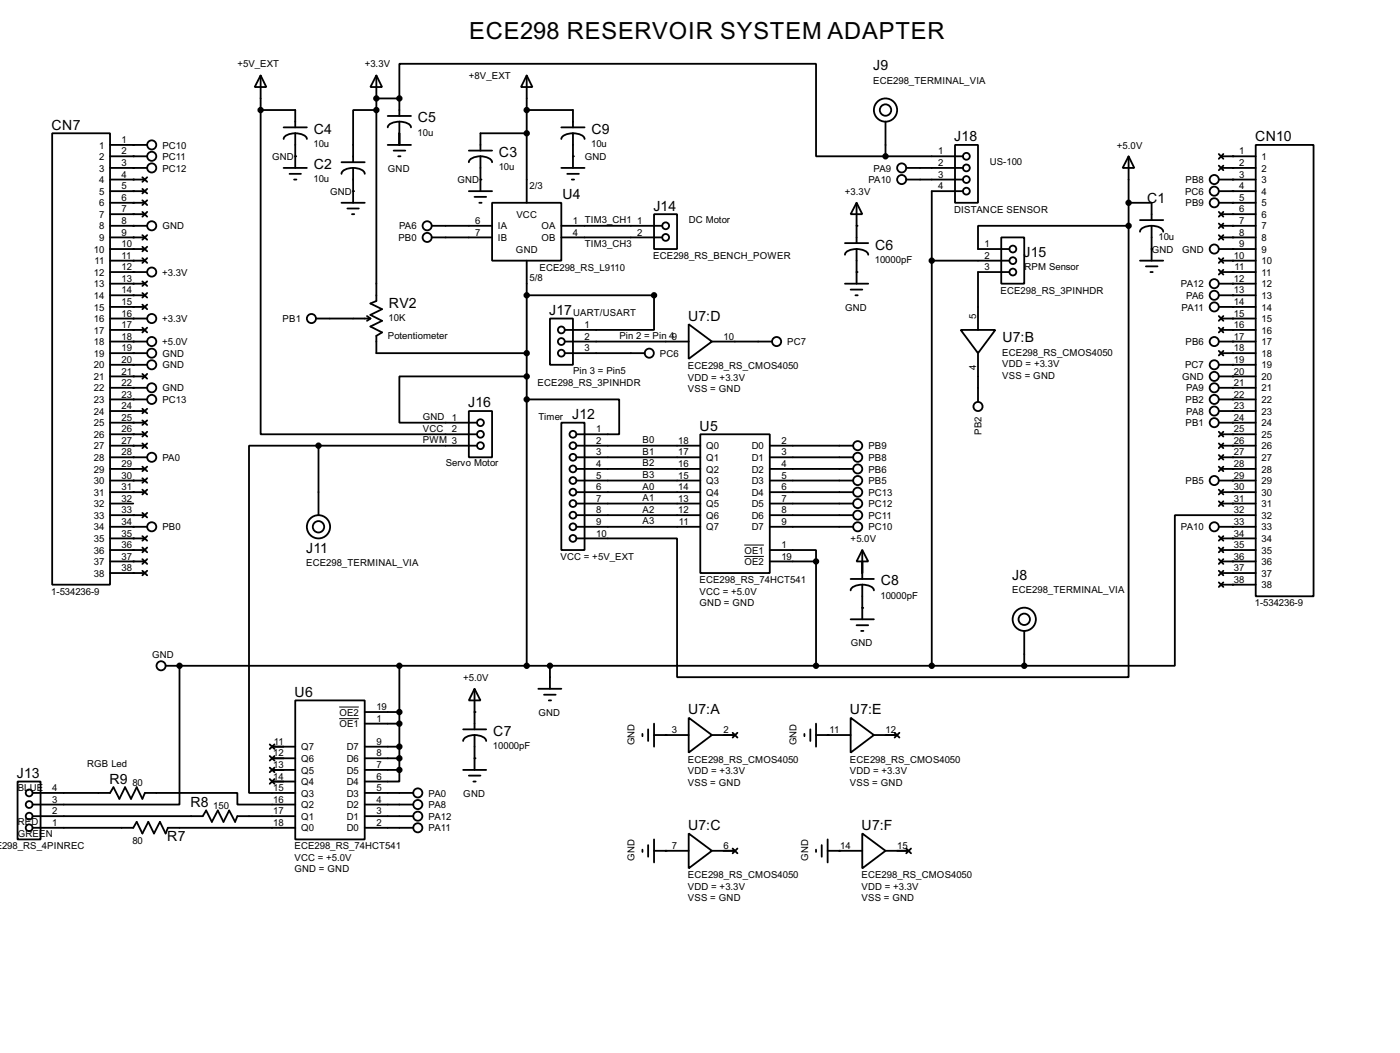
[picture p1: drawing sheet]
<svg xmlns="http://www.w3.org/2000/svg" width="307mm" height="231mm" viewBox="0 0 307 231" stroke-linecap="round" stroke-linejoin="round" font-family="sans-serif">
<g fill="none" stroke="#000" stroke-width=".4">
<path d="M57.2 16.6l1.3 2.5h-2.6zM57.2 16.6v7.6M82.6 16.6l1.3 2.5h-2.6zM82.6 16.6v49.5l-1.3 .5 2.6 1.3-2.6 1.2 2.6 1.3-2.6 1.3 2.6 1.3-1.3 .7v3.8h33M115.6 16.6l1.3 2.5h-2.5zM115.6 16.6v27.9M11.5 29.3h12.7v99h-12.7zM24.2 36.9h8.1M24.2 39.4h7.6M24.2 34.3h8.1M24.2 31.8h8.1M31.3 38.9l1 1"/>
<path d="M32.3 38.9l-1 1M57.2 24.2v71.1h47.5M57.2 24.2h7.6v3.8M62.3 36.9h5.1M62.3 28h5.1M63.6 38.2h2.5M64.6 39.4h.5M64.8 29.3a2.35 2.35 0 0 1 2.6 1.2M64.8 29.3a2.35 2.35 0 0 0-2.5 1.2M64.8 29.3v7.6M75 35.6h5.1M77.5 36.9a2.31 2.31 0 0 1 2.6 1.3"/>
<path d="M77.5 36.9a2.31 2.31 0 0 0-2.5 1.3M77.5 36.9v7.6M82.6 24.2h-5.1v11.4M82.6 21.6h5.1M85.1 31.8h5.1M85.1 25.5h5.1M86.4 33.1h2.6M87.4 34.3h.5M87.7 21.6v-7.6h91.4v20.3h15.3M87.7 26.7a2.31 2.31 0 0 1 2.5 1.3M87.7 26.7a2.35 2.35 0 0 0-2.6 1.3M87.7 21.6v3.9"/>
<path d="M87.7 26.7v5.1M102.9 33.1h5.1M105.5 34.3a2.37 2.37 0 0 1 2.5 1.3M105.5 34.3a2.33 2.33 0 0 0-2.6 1.3M105.5 34.3v7.7M115.6 24.2h10.2v3.8M115.6 29.3h-10.1v3.8M123.2 36.9h5.1M123.2 28h5.1M124.5 38.2h2.6M125.5 39.4h.5M125.8 29.3a2.31 2.31 0 0 1 2.5 1.2"/>
<path d="M125.8 29.3a2.35 2.35 0 0 0-2.6 1.2M125.8 29.3v7.6M194.4 34.3h17M194.4 26.7v7.6M198.9 36.9h12.5M198.9 39.4h12.5M209.6 31.8h5.1v12.7h-5.1zM247.7 34.3l1.3 2.6h-2.6zM247.7 34.3v15.3M267.5 39.4h8.1M267.5 33.8l1 1.1M267.5 36.4l1 1"/>
<path d="M268 36.9h7.6M268 34.3h7.6M268.5 33.8l-1 1.1M268.5 36.4l-1 1M275.6 31.8h12.7v99.1h-12.7zM24.2 49.6h8.1M24.2 52.1h7.6M24.2 57.2h7.6M24.2 44.5h7.6M24.2 54.7h7.6M24.2 59.7h8.1M24.2 42h7.6"/>
<path d="M24.2 47h7.6M31.3 54.2l1 1M31.3 56.7l1 1M31.3 41.5l1 1M31.3 44l1 1M31.3 46.5l1 1.1M31.3 51.6l1 1M32.3 54.2l-1 1M32.3 56.7l-1 1M32.3 41.5l-1 1M32.3 44l-1 1M32.3 46.5l-1 1.1"/>
<path d="M32.3 51.6l-1 1M75 44.5h5.1M76.3 45.8h2.5M77.3 47h.5M94.8 49.6h13.2M94.8 52.1h13.2M102.9 42h5.1M104.2 43.2h2.5M105.2 44.5h.5M108 44.5h15.2v12.7h-15.2zM115.6 57.2v88.9M123.2 49.6h22.1"/>
<path d="M123.2 52.1h22.1M143.6 47h5v7.7h-5zM185.5 53.4h5.1M188 44.5l1.3 2.5h-2.6zM188 54.7a2.35 2.35 0 0 1 2.6 1.2M188 54.7a2.31 2.31 0 0 0-2.5 1.2M188 44.5v8.9M188 54.7v7.6M204.5 57.2h17M211.4 42h-6.9v104.1M219.8 52.1h5v10.2h-5zM221.5 59.7h-6.8v12.7"/>
<path d="M247.7 49.6v99h-99.1v-30.4h-22.1M247.7 49.6h-33v5.1h6.8M247.7 44.5h5.1v3.8M250.2 57.2h5.1M250.2 48.3h5.1M251.5 58.5h2.6M252.5 59.7h.5M252.8 49.6a2.27 2.27 0 0 1 2.5 1.3M252.8 49.6a2.31 2.31 0 0 0-2.6 1.3M252.8 49.6v7.6M267.5 44.5h8.1M267.5 54.7h8.1"/>
<path d="M267.5 42h8.1M267.5 56.7l1 1M267.5 49.1l1 1M267.5 51.6l1 1M267.5 59.2l1 1.1M267.5 46.5l1 1.1M268 49.6h7.6M268 52.1h7.6M268 57.2h7.6M268 59.7h7.6M268 47h7.6M268.5 56.7l-1 1"/>
<path d="M268.5 49.1l-1 1M268.5 51.6l-1 1M268.5 59.2l-1 1.1M268.5 46.5l-1 1.1M24.2 64.8h7.6M24.2 77.5h8.1M24.2 69.9h8.1M24.2 75h8.1M24.2 62.3h7.6M24.2 67.4h7.6M24.2 72.4h7.6M31.3 64.3l1 1"/>
<path d="M31.3 61.8l1 1M31.3 66.9l1 1M31.3 71.9l1 1.1M32.3 64.3l-1 1M32.3 61.8l-1 1M32.3 66.9l-1 1M32.3 71.9l-1 1.1M69.4 69.9h11.9M80.6 69.4l.7 .5M81.3 69.9l-.7 .5M115.6 64.8h28v7.6h-19.6M120.7 69.9h5.1v10.2h-5.1z"/>
<path d="M124 77.5h17.5M124 75h27.2M151.2 71.2l5.1 3.8-5.1 3.8zM156.3 75h13.2M185.5 62.3h5.1M186.7 63.6h2.6M187.8 64.8h.5M210.9 72.4h7.6l-3.8 5.1zM214.7 77.5v10.7M267.5 64.8h8.1M267.5 75h8.1M267.5 62.3h8.1"/>
<path d="M267.5 67.4h8.1M267.5 77l1 1M267.5 71.9l1 1.1M267.5 69.4l1 1M268 77.5h7.6M268 69.9h7.6M268 72.4h7.6M268.5 77l-1 1M268.5 71.9l-1 1.1M268.5 69.4l-1 1M24.2 97.8h7.6M24.2 80.1h8.1"/>
<path d="M24.2 85.1h8.1M24.2 90.2h7.6M24.2 92.8h7.6M24.2 95.3h7.6M24.2 82.6h7.6M24.2 87.7h8.1M31.3 89.7l1 1M31.3 92.3l1 1M31.3 94.8l1 1M31.3 97.3l1 1.1M31.3 82.1l1 1M32.3 89.7l-1 1"/>
<path d="M32.3 92.3l-1 1M32.3 94.8l-1 1M32.3 97.3l-1 1.1M32.3 82.1l-1 1M69.9 97.8h-15.2v76.2h10.1M69.9 97.8h34.8M69.9 97.8v15.3M102.9 90.2h5.1v10.2h-5.1zM115.6 87.7h20.3v7.6h-9.4M115.6 82.6h-27.9v10.2h17M123.2 92.8h5.1v27.9h-5.1zM126.5 97.8h27.2"/>
<path d="M153.7 95.3h15.3v30.5h-15.3zM169 97.8h18.3M267.5 80.1h8.1M267.5 85.1h8.1M267.5 90.2h8.1M267.5 92.8h8.1M267.5 82.6h8.1M267.5 87.7h8.1M267.5 94.8l1 1M267.5 97.3l1 1.1M267.5 99.9l1 1M268 97.8h7.6"/>
<path d="M268 95.3h7.6M268.5 94.8l-1 1M268.5 97.3l-1 1.1M268.5 99.9l-1 1M24.2 100.4h8.1M24.2 102.9h7.6M24.2 105.5h7.6M24.2 108h7.6M24.2 110.5h5.1M24.2 113.1h7.6M24.2 115.6h8.1M24.2 118.2h7.6"/>
<path d="M31.3 102.4l1 1M31.3 107.5l1 1M31.3 112.6l1 1M31.3 117.7l1 1M31.3 105l1 1M32.3 102.4l-1 1M32.3 107.5l-1 1M32.3 112.6l-1 1M32.3 117.7l-1 1M32.3 105l-1 1M126.5 100.4h27.2M126.5 102.9h27.2"/>
<path d="M126.5 105.5h27.2M126.5 108h27.2M126.5 110.5h27.2M126.5 113.1h27.2M126.5 115.6h27.2M169 100.4h18.3M169 102.9h18.3M169 105.5h18.3M169 108h18.3M169 110.5h18.3M169 113.1h18.3M169 115.6h18.3"/>
<path d="M267.5 105.5h8.1M267.5 115.6h8.1M267.5 117.7l1 1M267.5 107.5l1 1M267.5 110l1 1.1M267.5 102.4l1 1M268 100.4h7.6M268 102.9h7.6M268 108h7.6M268 110.5h7.6M268 118.2h7.6M268.5 117.7l-1 1"/>
<path d="M268.5 107.5l-1 1M268.5 110l-1 1.1M268.5 102.4l-1 1M275.6 113.1h-17.7v33h-33.1M24.2 123.2h7.6M24.2 120.7h7.6M24.2 125.8h7.6M31.3 120.2l1 1M31.3 122.7l1 1.1M31.3 125.3l1 1M32.3 120.2l-1 1M32.3 122.7l-1 1.1"/>
<path d="M32.3 125.3l-1 1M169 120.7h10.1v2.5M169 123.2h10.1M179.1 123.2v22.9M186.7 135.9h5.1M186.7 127.1h5.1M188 137.2h2.6M189 138.5h.5M189.3 120.7l1.3 2.5h-2.6zM189.3 128.3a2.31 2.31 0 0 1 2.5 1.3M189.3 128.3a2.35 2.35 0 0 0-2.6 1.3M189.3 120.7v6.4"/>
<path d="M189.3 128.3v7.6M224.8 138.5v7.6M267.5 122.7l1 1.1M267.5 127.8l1 1M267.5 120.2l1 1M267.5 125.3l1 1M268 123.2h7.6M268 128.3h7.6M268 120.7h7.6M268 125.8h7.6M268.5 122.7l-1 1.1M268.5 127.8l-1 1"/>
<path d="M268.5 120.2l-1 1M268.5 125.3l-1 1M36.4 146.1h188.4M39.4 146.1v30.5h-32.2M64.8 153.7h15.3v30.5h-15.3zM80.1 158.8h7.6M80.1 156.3h7.6M87.7 146.1v22.9M104.2 151.2l1.3 2.5h-2.6zM104.2 151.2v8.9M118.2 151.2h5M119.4 152.5h2.6"/>
<path d="M120.5 153.7h.5M120.7 146.1v5.1M143.6 158.8v5.1M151.2 157.5l5.1 3.8-5.1 3.9zM179.1 158.8v5.1M186.7 157.5l5.1 3.8-5.1 3.9zM3.9 171.5h5v12.7h-5zM7.2 174h17l.7-1.2 1.3 2.5 1.3-2.5 1.3 2.5 1.2-2.5 1.3 2.5 .5-1.3h20.3v2.6h12.7M7.2 179.1h37.3l.8-1.2 1.2 2.5 1.3-2.5 1.3 2.5 1.2-2.5 1.3 2.5 .5-1.3h12.7M59.2 168.5l1.1 1M59.2 165.9l1.1 1M59.2 163.4l1.1 1"/>
<path d="M59.2 171l1.1 1M59.7 169h5.1M59.7 166.4h5.1M59.7 163.9h5.1M59.7 171.5h5.1M60.3 168.5l-1.1 1M60.3 165.9l-1.1 1M60.3 163.4l-1.1 1M60.3 171l-1.1 1M80.1 179.1h10.6M80.1 174h10.6M80.1 176.6h10.6"/>
<path d="M80.1 169h7.6M80.1 166.4h7.6M80.1 163.9h7.6M87.7 169v2.5h-7.6M101.7 169h5M101.7 160.1h5M102.9 170.2h2.6M103.9 171.5h.5M104.2 161.3a2.33 2.33 0 0 1 2.5 1.3M104.2 161.3a2.29 2.29 0 0 0-2.5 1.3M104.2 161.3v7.7M141 161.1v.5"/>
<path d="M142.3 160.1v2.5M143.6 161.3h7.6M156.3 161.3h5M160.8 160.8l1.1 1.1M161.9 160.8l-1.1 1.1M176.6 161.1v.5M177.9 160.1v2.5M179.1 161.3h7.6M191.8 161.3h5.1M196.4 160.8l1 1.1M197.4 160.8l-1 1.1M7.2 181.7h22.1l.7-1.3 1.3 2.5 1.3-2.5 1.2 2.5 1.3-2.5 1.3 2.5 .5-1.2h27.9"/>
<path d="M80.1 181.7h10.6M141 186.5v.5M142.3 185.5v2.5M143.6 184.2v5.1M143.6 186.7h7.6M151.2 182.9l5.1 3.8-5.1 3.9zM156.3 186.7h5M160.8 186.2l1.1 1.1M161.9 186.2l-1.1 1.1M179.1 186.5v.5M180.4 185.5v2.5M181.7 186.7h7.6"/>
<path d="M181.7 184.2v5.1M189.3 182.9l5.1 3.8-5.1 3.9zM194.4 186.7h5M198.9 186.2l1.1 1.1M200 186.2l-1.1 1.1"/>
<circle cx="33.3" cy="31.8" r="1"/>
<circle cx="33.3" cy="36.9" r="1"/>
<circle cx="33.3" cy="34.3" r="1"/>
<circle cx="194.3" cy="24.2" r="2.55"/>
<circle cx="194.3" cy="24.2" r="1.25"/>
<circle cx="197.9" cy="36.9" r="1"/>
<circle cx="197.9" cy="39.4" r="1"/>
<circle cx="212.1" cy="34.3" r=".75"/>
<circle cx="212.1" cy="39.4" r=".75"/>
<circle cx="212.1" cy="36.9" r=".75"/>
<circle cx="266.5" cy="39.4" r="1"/>
<circle cx="33.3" cy="49.6" r="1"/>
<circle cx="33.3" cy="59.7" r="1"/>
<circle cx="93.7" cy="49.6" r="1"/>
<circle cx="93.7" cy="52.1" r="1"/>
<circle cx="146.1" cy="52.1" r=".75"/>
<circle cx="146.1" cy="49.6" r=".75"/>
<circle cx="212.1" cy="42" r=".75"/>
<circle cx="222.3" cy="59.7" r=".75"/>
<circle cx="222.3" cy="54.7" r=".75"/>
<circle cx="222.3" cy="57.2" r=".75"/>
<circle cx="266.5" cy="44.5" r="1"/>
<circle cx="266.5" cy="42" r="1"/>
<circle cx="266.5" cy="54.7" r="1"/>
<circle cx="33.3" cy="69.9" r="1"/>
<circle cx="33.3" cy="75" r="1"/>
<circle cx="33.3" cy="77.5" r="1"/>
<circle cx="68.3" cy="69.9" r="1"/>
<circle cx="123.2" cy="72.4" r=".75"/>
<circle cx="123.2" cy="77.5" r=".75"/>
<circle cx="123.2" cy="75" r=".75"/>
<circle cx="142.5" cy="77.5" r="1"/>
<circle cx="170.4" cy="75" r="1"/>
<circle cx="266.5" cy="64.8" r="1"/>
<circle cx="266.5" cy="67.4" r="1"/>
<circle cx="266.5" cy="75" r="1"/>
<circle cx="266.5" cy="62.3" r="1"/>
<circle cx="33.3" cy="85.1" r="1"/>
<circle cx="33.3" cy="87.7" r="1"/>
<circle cx="33.3" cy="80.1" r="1"/>
<circle cx="105.4" cy="95.3" r=".75"/>
<circle cx="105.4" cy="92.8" r=".75"/>
<circle cx="105.4" cy="97.8" r=".75"/>
<circle cx="125.7" cy="97.8" r=".75"/>
<circle cx="125.7" cy="95.3" r=".75"/>
<circle cx="188.2" cy="97.8" r="1"/>
<circle cx="214.6" cy="89.2" r="1"/>
<circle cx="266.5" cy="82.6" r="1"/>
<circle cx="266.5" cy="85.1" r="1"/>
<circle cx="266.5" cy="80.1" r="1"/>
<circle cx="266.5" cy="87.7" r="1"/>
<circle cx="266.5" cy="90.2" r="1"/>
<circle cx="266.5" cy="92.8" r="1"/>
<circle cx="33.3" cy="115.6" r="1"/>
<circle cx="33.3" cy="100.4" r="1"/>
<circle cx="69.9" cy="115.6" r="2.55"/>
<circle cx="69.9" cy="115.6" r="1.25"/>
<circle cx="125.7" cy="100.4" r=".75"/>
<circle cx="125.7" cy="115.6" r=".75"/>
<circle cx="125.7" cy="102.9" r=".75"/>
<circle cx="125.7" cy="108" r=".75"/>
<circle cx="125.7" cy="110.5" r=".75"/>
<circle cx="125.7" cy="118.2" r=".75"/>
<circle cx="125.7" cy="105.5" r=".75"/>
<circle cx="125.7" cy="113.1" r=".75"/>
<circle cx="188.2" cy="100.4" r="1"/>
<circle cx="188.2" cy="102.9" r="1"/>
<circle cx="188.2" cy="113.1" r="1"/>
<circle cx="188.2" cy="105.5" r="1"/>
<circle cx="188.2" cy="108" r="1"/>
<circle cx="188.2" cy="110.5" r="1"/>
<circle cx="188.2" cy="115.6" r="1"/>
<circle cx="266.5" cy="105.5" r="1"/>
<circle cx="266.5" cy="115.6" r="1"/>
<circle cx="224.8" cy="135.9" r="2.55"/>
<circle cx="224.8" cy="135.9" r="1.25"/>
<circle cx="35.3" cy="146.1" r="1"/>
<circle cx="6.4" cy="174" r=".75"/>
<circle cx="6.4" cy="179.1" r=".75"/>
<circle cx="6.4" cy="176.6" r=".75"/>
<circle cx="91.7" cy="174" r="1"/>
<circle cx="91.7" cy="179.1" r="1"/>
<circle cx="91.7" cy="176.6" r="1"/>
<circle cx="6.4" cy="181.7" r=".75"/>
<circle cx="91.7" cy="181.7" r="1"/>
</g>
<g fill="#000">
<circle cx="29.3" cy="31.8" r=".2"/>
<circle cx="29.3" cy="34.3" r=".2"/>
<circle cx="29.3" cy="36.9" r=".2"/>
<circle cx="29.3" cy="39.4" r=".2"/>
<circle cx="64.8" cy="34.3" r=".2"/>
<circle cx="82.6" cy="21.6" r=".2"/>
<circle cx="87.7" cy="21.6" r=".2"/>
<circle cx="105.5" cy="39.4" r=".2"/>
<circle cx="125.8" cy="34.3" r=".2"/>
<circle cx="270.6" cy="34.3" r=".2"/>
<circle cx="270.6" cy="39.4" r=".2"/>
<circle cx="270.6" cy="36.9" r=".2"/>
<circle cx="29.3" cy="52.1" r=".2"/>
<circle cx="29.3" cy="49.6" r=".2"/>
<circle cx="29.3" cy="42" r=".2"/>
<circle cx="29.3" cy="57.2" r=".2"/>
<circle cx="29.3" cy="44.5" r=".2"/>
<circle cx="29.3" cy="54.7" r=".2"/>
<circle cx="29.3" cy="47" r=".2"/>
<circle cx="29.3" cy="59.7" r=".2"/>
<circle cx="77.5" cy="42" r=".2"/>
<circle cx="188" cy="59.7" r=".2"/>
<circle cx="188" cy="49.6" r=".2"/>
<circle cx="252.8" cy="54.7" r=".2"/>
<circle cx="270.6" cy="47" r=".2"/>
<circle cx="270.6" cy="57.2" r=".2"/>
<circle cx="270.6" cy="59.7" r=".2"/>
<circle cx="270.6" cy="44.5" r=".2"/>
<circle cx="270.6" cy="52.1" r=".2"/>
<circle cx="270.6" cy="42" r=".2"/>
<circle cx="270.6" cy="49.6" r=".2"/>
<circle cx="270.6" cy="54.7" r=".2"/>
<circle cx="29.3" cy="69.9" r=".2"/>
<circle cx="29.3" cy="67.4" r=".2"/>
<circle cx="29.3" cy="77.5" r=".2"/>
<circle cx="29.3" cy="64.8" r=".2"/>
<circle cx="29.3" cy="62.3" r=".2"/>
<circle cx="29.3" cy="72.4" r=".2"/>
<circle cx="29.3" cy="75" r=".2"/>
<circle cx="270.6" cy="62.3" r=".2"/>
<circle cx="270.6" cy="67.4" r=".2"/>
<circle cx="270.6" cy="64.8" r=".2"/>
<circle cx="270.6" cy="69.9" r=".2"/>
<circle cx="270.6" cy="75" r=".2"/>
<circle cx="270.6" cy="77.5" r=".2"/>
<circle cx="270.6" cy="72.4" r=".2"/>
<circle cx="29.3" cy="82.6" r=".2"/>
<circle cx="29.3" cy="85.1" r=".2"/>
<circle cx="29.3" cy="95.3" r=".2"/>
<circle cx="29.3" cy="90.2" r=".2"/>
<circle cx="29.3" cy="92.8" r=".2"/>
<circle cx="29.3" cy="80.1" r=".2"/>
<circle cx="29.3" cy="97.8" r=".2"/>
<circle cx="29.3" cy="87.7" r=".2"/>
<circle cx="270.6" cy="92.8" r=".2"/>
<circle cx="270.6" cy="82.6" r=".2"/>
<circle cx="270.6" cy="85.1" r=".2"/>
<circle cx="270.6" cy="90.2" r=".2"/>
<circle cx="270.6" cy="95.3" r=".2"/>
<circle cx="270.6" cy="97.8" r=".2"/>
<circle cx="270.6" cy="80.1" r=".2"/>
<circle cx="270.6" cy="87.7" r=".2"/>
<circle cx="29.3" cy="102.9" r=".2"/>
<circle cx="29.3" cy="105.5" r=".2"/>
<circle cx="29.3" cy="115.6" r=".2"/>
<circle cx="29.3" cy="118.2" r=".2"/>
<circle cx="29.3" cy="100.4" r=".2"/>
<circle cx="29.3" cy="108" r=".2"/>
<circle cx="29.3" cy="113.1" r=".2"/>
<circle cx="270.6" cy="102.9" r=".2"/>
<circle cx="270.6" cy="110.5" r=".2"/>
<circle cx="270.6" cy="118.2" r=".2"/>
<circle cx="270.6" cy="100.4" r=".2"/>
<circle cx="270.6" cy="105.5" r=".2"/>
<circle cx="270.6" cy="115.6" r=".2"/>
<circle cx="270.6" cy="108" r=".2"/>
<circle cx="29.3" cy="120.7" r=".2"/>
<circle cx="29.3" cy="123.2" r=".2"/>
<circle cx="29.3" cy="125.8" r=".2"/>
<circle cx="189.3" cy="133.4" r=".2"/>
<circle cx="270.6" cy="120.7" r=".2"/>
<circle cx="270.6" cy="125.8" r=".2"/>
<circle cx="270.6" cy="123.2" r=".2"/>
<circle cx="270.6" cy="128.3" r=".2"/>
<circle cx="39.4" cy="146.1" r=".2"/>
<circle cx="104.2" cy="156.3" r=".2"/>
<circle cx="104.2" cy="166.4" r=".2"/>
<circle cx="146.1" cy="161.3" r=".2"/>
<circle cx="181.7" cy="161.3" r=".2"/>
<circle cx="146.1" cy="186.7" r=".2"/>
<circle cx="184.2" cy="186.7" r=".2"/>
</g>
<g fill="#000" stroke="#000" stroke-width=".4">
<circle cx="57.2" cy="24.2" r=".5"/>
<circle cx="82.6" cy="24.2" r=".5"/>
<circle cx="82.6" cy="21.6" r=".5"/>
<circle cx="87.6" cy="21.6" r=".5"/>
<circle cx="115.6" cy="24.2" r=".5"/>
<circle cx="115.6" cy="29.3" r=".5"/>
<circle cx="194.3" cy="34.3" r=".5"/>
<circle cx="204.5" cy="57.2" r=".5"/>
<circle cx="247.7" cy="44.5" r=".5"/>
<circle cx="247.7" cy="49.6" r=".5"/>
<circle cx="115.6" cy="77.5" r=".5"/>
<circle cx="115.6" cy="64.8" r=".5"/>
<circle cx="143.5" cy="64.8" r=".5"/>
<circle cx="69.9" cy="97.8" r=".5"/>
<circle cx="115.6" cy="82.6" r=".5"/>
<circle cx="115.6" cy="87.7" r=".5"/>
<circle cx="179.1" cy="123.2" r=".5"/>
<circle cx="39.4" cy="146.1" r=".5"/>
<circle cx="87.6" cy="156.3" r=".5"/>
<circle cx="87.6" cy="158.8" r=".5"/>
<circle cx="87.6" cy="146.1" r=".5"/>
<circle cx="115.6" cy="146.1" r=".5"/>
<circle cx="120.7" cy="146.1" r=".5"/>
<circle cx="179.1" cy="146.1" r=".5"/>
<circle cx="204.5" cy="146.1" r=".5"/>
<circle cx="224.8" cy="146.1" r=".5"/>
<circle cx="87.6" cy="163.9" r=".5"/>
<circle cx="87.6" cy="169" r=".5"/>
<circle cx="87.6" cy="166.4" r=".5"/>
</g>
<path d="M163.4 119.6h4.3M163.4 122.1h4.3M74.5 157.7h4.3M74.5 155.2h4.3" fill="none" stroke="#000" stroke-width=".22"/>
<text font-size="5.8" x="103" y="8.6">ECE298 RESERVOIR SYSTEM ADAPTER</text>
<g font-size="3.5">
<text x="191.7" y="15.5">J9</text>
<text x="11.3" y="28.5">CN7</text>
<text x="68.9" y="29.4">C4</text>
<text x="91.7" y="26.8">C5</text>
<text x="129.8" y="29.4">C9</text>
<text x="109.5" y="34.5">C3</text>
<text x="209.5" y="31">J18</text>
<text x="275.5" y="31">CN10</text>
<text x="68.9" y="37">C2</text>
<text x="123.5" y="43.7">U4</text>
<text x="143.4" y="46.2">J14</text>
<text x="251.8" y="44.7">C1</text>
<text x="192.1" y="54.8">C6</text>
<text x="224.7" y="56.4">J15</text>
<text x="85.4" y="67.5">RV2</text>
<text x="120.6" y="69.1">J17</text>
<text x="151" y="70.4">U7:D</text>
<text x="220" y="75.1">U7:B</text>
<text x="102.8" y="89.4">J16</text>
<text x="125.6" y="92">J12</text>
<text x="153.6" y="94.5">U5</text>
<text x="67.2" y="121.3">J11</text>
<text x="193.3" y="128.5">C8</text>
<text x="222.2" y="127.2">J8</text>
<text x="64.7" y="152.9">U6</text>
<text x="108.3" y="161.5">C7</text>
<text x="151" y="156.7">U7:A</text>
<text x="186.6" y="156.7">U7:E</text>
<text x="3.7" y="170.7">J13</text>
<text x="24" y="172">R9</text>
<text x="41.8" y="177.1">R8</text>
<text x="36.7" y="184.7">R7</text>
<text x="151" y="182.1">U7:C</text>
<text x="189.1" y="182.1">U7:F</text>
</g>
<g font-size="2.4">
<text x="52.1" y="14.8">+5V_EXT</text>
<text x="80.1" y="14.8">+3.3V</text>
<text x="102.9" y="17.3">+8V_EXT</text>
<text x="191.6" y="18.3">ECE298_TERMINAL_VIA</text>
<text x="91.7" y="29.7">10u</text>
<text x="21.8" y="32.6">1</text>
<text x="21.8" y="35.1">2</text>
<text x="26.7" y="31.4">1</text>
<text x="26.7" y="33.9">2</text>
<text x="35.6" y="32.6">PC10</text>
<text x="35.6" y="35.1">PC11</text>
<text x="59.7" y="35.1">GND</text>
<text x="68.8" y="32.3">10u</text>
<text x="128.3" y="35.1">GND</text>
<text x="129.8" y="32.3">10u</text>
<text x="205.9" y="33.9">1</text>
<text x="245.2" y="32.6">+5.0V</text>
<text x="272" y="33.9">1</text>
<text x="276.9" y="35.1">1</text>
<text x="21.8" y="37.7">3</text>
<text x="21.8" y="40.2">4</text>
<text x="26.7" y="36.4">3</text>
<text x="26.7" y="39">4</text>
<text x="26.7" y="41.6">5</text>
<text x="35.6" y="37.7">PC12</text>
<text x="68.8" y="39.9">10u</text>
<text x="85.1" y="37.7">GND</text>
<text x="100.4" y="40.2">GND</text>
<text x="109.5" y="37.4">10u</text>
<text x="116.3" y="41.6">2/3</text>
<text x="190.6" y="40.2">PA10</text>
<text x="191.7" y="37.7">PA9</text>
<text x="205.9" y="36.4">2</text>
<text x="205.9" y="39">3</text>
<text x="205.9" y="41.6">4</text>
<text x="217.2" y="36.3">US-100</text>
<text x="260.2" y="40.2">PB8</text>
<text x="272" y="36.4">2</text>
<text x="272" y="39">3</text>
<text x="272" y="41.6">4</text>
<text x="276.9" y="37.7">2</text>
<text x="276.9" y="40.2">3</text>
<text x="21.8" y="42.7">5</text>
<text x="21.8" y="45.3">6</text>
<text x="21.8" y="47.8">7</text>
<text x="26.7" y="44.1">6</text>
<text x="26.7" y="46.6">7</text>
<text x="72.4" y="42.7">GND</text>
<text x="113.3" y="47.8">VCC</text>
<text x="185.5" y="42.7">+3.3V</text>
<text x="209.4" y="46.7">DISTANCE SENSOR</text>
<text x="260.1" y="42.7">PC6</text>
<text x="260.2" y="45.3">PB9</text>
<text x="272" y="44.1">5</text>
<text x="272" y="46.6">6</text>
<text x="276.9" y="42.7">4</text>
<text x="276.9" y="45.3">5</text>
<text x="276.9" y="47.8">6</text>
<text x="21.8" y="50.4">8</text>
<text x="21.8" y="52.9">9</text>
<text x="26.7" y="49.2">8</text>
<text x="26.7" y="51.7">9</text>
<text x="35.6" y="50.4">GND</text>
<text x="87.4" y="52.9">PB0</text>
<text x="87.6" y="50.4">PA6</text>
<text x="104.3" y="49.2">6</text>
<text x="104.3" y="51.7">7</text>
<text x="109.3" y="50.4">IA</text>
<text x="109.3" y="52.9">IB</text>
<text x="118.8" y="50.4">OA</text>
<text x="118.8" y="52.9">OB</text>
<text x="125.8" y="49.2">1 TIM3_CH1</text>
<text x="125.8" y="51.7">4</text>
<text x="139.9" y="49.2">1</text>
<text x="139.9" y="51.7">2</text>
<text x="151.2" y="49">DC Motor</text>
<text x="254.3" y="52.6">10u</text>
<text x="272" y="49.2">7</text>
<text x="272" y="51.7">8</text>
<text x="276.9" y="50.4">7</text>
<text x="276.9" y="52.9">8</text>
<text x="20.6" y="55.4">10</text>
<text x="20.8" y="58">11</text>
<text x="26.7" y="54.3">10</text>
<text x="26.7" y="56.8">11</text>
<text x="26.7" y="59.3">12</text>
<text x="113.2" y="55.5">GND</text>
<text x="118.4" y="59.4">ECE298_RS_L9110</text>
<text x="128.3" y="54.1">TIM3_CH3</text>
<text x="143.4" y="56.8">ECE298_RS_BENCH_POWER</text>
<text x="192" y="57.7">10000pF</text>
<text x="216.1" y="54.3">1</text>
<text x="216.1" y="56.8">2</text>
<text x="216.1" y="59.3">3</text>
<text x="224.8" y="59.2">RPM Sensor</text>
<text x="252.8" y="55.4">GND</text>
<text x="259.4" y="55.4">GND</text>
<text x="270.8" y="56.8">10</text>
<text x="271" y="59.3">11</text>
<text x="272" y="54.3">9</text>
<text x="276.9" y="58">10</text>
<text x="276.9" y="55.4">9</text>
<text x="20.6" y="60.5">12</text>
<text x="20.6" y="63.1">13</text>
<text x="20.6" y="65.6">14</text>
<text x="26.7" y="61.9">13</text>
<text x="26.7" y="64.4">14</text>
<text x="35.6" y="60.5">+3.3V</text>
<text x="116.3" y="61.7">5/8</text>
<text x="219.6" y="64.5">ECE298_RS_3PINHDR</text>
<text x="259.2" y="63.1">PA12</text>
<text x="260.3" y="65.6">PA6</text>
<text x="270.8" y="61.9">12</text>
<text x="270.8" y="64.4">13</text>
<text x="276.9" y="60.5">11</text>
<text x="276.9" y="63.1">12</text>
<text x="276.9" y="65.6">13</text>
<text x="20.6" y="68.1">15</text>
<text x="20.6" y="70.7">16</text>
<text x="26.7" y="67">15</text>
<text x="26.7" y="69.5">16</text>
<text x="26.7" y="72">17</text>
<text x="35.6" y="70.7">+3.3V</text>
<text x="62" y="70.7">PB1</text>
<text x="85.3" y="70.4">10K</text>
<text x="125.8" y="69.4">UART/USART</text>
<text x="128.3" y="72">1</text>
<text x="185.5" y="68.1">GND</text>
<text x="214.3" y="69.9" transform="rotate(-90 214.3 69.9)">5</text>
<text x="259.3" y="68.1">PA11</text>
<text x="270.8" y="67">14</text>
<text x="270.8" y="69.5">15</text>
<text x="270.8" y="72">16</text>
<text x="276.9" y="68.1">14</text>
<text x="276.9" y="70.7">15</text>
<text x="20.6" y="73.2">17</text>
<text x="20.6" y="75.8">18</text>
<text x="26.7" y="74.6">18</text>
<text x="26.7" y="77.1">19</text>
<text x="35.6" y="75.8">+5.0V</text>
<text x="85.1" y="74.4">Potentiometer</text>
<text x="128.3" y="74.6">2</text>
<text x="128.3" y="77.1">3</text>
<text x="135.9" y="74.4">Pin 2 = Pin 49</text>
<text x="158.8" y="74.6">10</text>
<text x="172.8" y="75.8">PC7</text>
<text x="260.2" y="75.8">PB6</text>
<text x="270.8" y="74.6">17</text>
<text x="270.8" y="77.1">18</text>
<text x="276.9" y="73.2">16</text>
<text x="276.9" y="75.8">17</text>
<text x="20.6" y="78.3">19</text>
<text x="20.6" y="80.8">20</text>
<text x="20.6" y="83.4">21</text>
<text x="26.7" y="79.7">20</text>
<text x="26.7" y="82.2">21</text>
<text x="35.6" y="78.3">GND</text>
<text x="35.6" y="80.8">GND</text>
<text x="125.8" y="82.1">Pin 3 = Pin5</text>
<text x="144.8" y="78.3">PC6</text>
<text x="151" y="81">ECE298_RS_CMOS4050</text>
<text x="151" y="83.5">VDD = +3.3V</text>
<text x="214.3" y="81.2" transform="rotate(-90 214.3 81.2)">4</text>
<text x="220" y="78.1">ECE298_RS_CMOS4050</text>
<text x="220" y="80.6">VDD = +3.3V</text>
<text x="220" y="83.1">VSS = GND</text>
<text x="259.4" y="83.4">GND</text>
<text x="260.1" y="80.8">PC7</text>
<text x="270.8" y="79.7">19</text>
<text x="270.8" y="82.2">20</text>
<text x="276.9" y="78.3">18</text>
<text x="276.9" y="80.8">19</text>
<text x="276.9" y="83.4">20</text>
<text x="20.6" y="85.9">22</text>
<text x="20.6" y="88.5">23</text>
<text x="26.7" y="84.7">22</text>
<text x="26.7" y="87.3">23</text>
<text x="26.7" y="89.8">24</text>
<text x="35.6" y="85.9">GND</text>
<text x="35.6" y="88.5">PC13</text>
<text x="118" y="84.8">ECE298_RS_3PINHDR</text>
<text x="151" y="86.1">VSS = GND</text>
<text x="260.2" y="88.5">PB2</text>
<text x="260.3" y="85.9">PA9</text>
<text x="270.8" y="84.7">21</text>
<text x="270.8" y="87.3">22</text>
<text x="270.8" y="89.8">23</text>
<text x="276.9" y="85.9">21</text>
<text x="276.9" y="88.5">22</text>
<text x="20.6" y="91">24</text>
<text x="20.6" y="93.6">25</text>
<text x="26.7" y="92.4">25</text>
<text x="26.7" y="94.9">26</text>
<text x="92.8" y="92.2">GND</text>
<text x="92.8" y="94.8">VCC</text>
<text x="99.2" y="92.4">1</text>
<text x="99.2" y="94.9">2</text>
<text x="118.2" y="92.2">Timer</text>
<text x="130.9" y="94.9">1</text>
<text x="215.5" y="95.5" transform="rotate(-90 215.5 95.5)">PB2</text>
<text x="260.2" y="93.6">PB1</text>
<text x="260.3" y="91">PA8</text>
<text x="270.8" y="92.4">24</text>
<text x="270.8" y="94.9">25</text>
<text x="276.9" y="91">23</text>
<text x="276.9" y="93.6">24</text>
<text x="20.6" y="96.1">26</text>
<text x="20.6" y="98.6">27</text>
<text x="20.6" y="101.2">28</text>
<text x="26.7" y="97.4">27</text>
<text x="26.7" y="100">28</text>
<text x="35.6" y="101.2">PA0</text>
<text x="92.8" y="97.3">PWM 3</text>
<text x="130.9" y="97.4">2</text>
<text x="130.9" y="100">3</text>
<text x="141" y="97.3">B0</text>
<text x="141" y="99.8">B1</text>
<text x="148.9" y="97.4">18</text>
<text x="148.9" y="100">17</text>
<text x="155" y="98.6">Q0</text>
<text x="155" y="101.2">Q1</text>
<text x="165" y="98.6">D0</text>
<text x="165" y="101.2">D1</text>
<text x="171.5" y="97.4">2</text>
<text x="171.5" y="100">3</text>
<text x="190.6" y="98.6">PB9</text>
<text x="190.6" y="101.2">PB8</text>
<text x="270.8" y="97.4">26</text>
<text x="270.8" y="100">27</text>
<text x="276.9" y="96.1">25</text>
<text x="276.9" y="98.6">26</text>
<text x="276.9" y="101.2">27</text>
<text x="20.6" y="103.7">29</text>
<text x="20.6" y="106.3">30</text>
<text x="26.7" y="102.5">29</text>
<text x="26.7" y="105.1">30</text>
<text x="26.7" y="107.6">31</text>
<text x="97.8" y="102.4">Servo Motor</text>
<text x="130.9" y="102.5">4</text>
<text x="130.9" y="105.1">5</text>
<text x="130.9" y="107.6">6</text>
<text x="141" y="102.4">B2</text>
<text x="141" y="104.9">B3</text>
<text x="141" y="107.5">A0</text>
<text x="148.9" y="102.5">16</text>
<text x="148.9" y="105.1">15</text>
<text x="148.9" y="107.6">14</text>
<text x="155" y="103.7">Q2</text>
<text x="155" y="106.3">Q3</text>
<text x="165" y="103.7">D2</text>
<text x="165" y="106.3">D3</text>
<text x="171.5" y="102.5">4</text>
<text x="171.5" y="105.1">5</text>
<text x="171.5" y="107.6">6</text>
<text x="190.6" y="103.7">PB6</text>
<text x="190.6" y="106.3">PB5</text>
<text x="260.2" y="106.3">PB5</text>
<text x="270.8" y="102.5">28</text>
<text x="270.8" y="105.1">29</text>
<text x="270.8" y="107.6">30</text>
<text x="276.9" y="103.7">28</text>
<text x="276.9" y="106.3">29</text>
<text x="20.6" y="108.8">31</text>
<text x="20.6" y="111.3">32</text>
<text x="20.6" y="113.9">33</text>
<text x="26.7" y="110.1">32</text>
<text x="26.7" y="112.7">33</text>
<text x="130.9" y="110.1">7</text>
<text x="130.9" y="112.7">8</text>
<text x="141" y="110">A1</text>
<text x="141" y="112.5">A2</text>
<text x="148.9" y="110.1">13</text>
<text x="148.9" y="112.7">12</text>
<text x="155" y="108.8">Q4</text>
<text x="155" y="111.3">Q5</text>
<text x="155" y="113.9">Q6</text>
<text x="165" y="108.8">D4</text>
<text x="165" y="111.3">D5</text>
<text x="165" y="113.9">D6</text>
<text x="171.5" y="110.1">7</text>
<text x="171.5" y="112.7">8</text>
<text x="190.6" y="108.8">PC13</text>
<text x="190.6" y="111.3">PC12</text>
<text x="190.6" y="113.9">PC11</text>
<text x="270.8" y="110.1">31</text>
<text x="270.8" y="112.7">32</text>
<text x="276.9" y="108.8">30</text>
<text x="276.9" y="111.3">31</text>
<text x="276.9" y="113.9">32</text>
<text x="20.6" y="116.4">34</text>
<text x="20.6" y="119">35</text>
<text x="26.7" y="115.2">34</text>
<text x="26.7" y="117.8">35</text>
<text x="35.6" y="116.4">PB0</text>
<text x="130.9" y="115.2">9</text>
<text x="130.9" y="117.8">10</text>
<text x="141" y="115.1">A3</text>
<text x="149" y="115.2">11</text>
<text x="155" y="116.4">Q7</text>
<text x="165" y="116.4">D7</text>
<text x="171.5" y="115.2">9</text>
<text x="186.7" y="119">+5.0V</text>
<text x="190.6" y="116.4">PC10</text>
<text x="259.2" y="116.4">PA10</text>
<text x="270.8" y="115.2">33</text>
<text x="270.8" y="117.8">34</text>
<text x="276.9" y="116.4">33</text>
<text x="276.9" y="119">34</text>
<text x="20.6" y="121.5">36</text>
<text x="20.6" y="124">37</text>
<text x="26.7" y="120.3">36</text>
<text x="26.7" y="122.8">37</text>
<text x="26.7" y="125.4">38</text>
<text x="67.2" y="124.2">ECE298_TERMINAL_VIA</text>
<text x="123" y="122.9">VCC = +5V_EXT</text>
<text x="163.4" y="121.5">OE1</text>
<text x="163.4" y="124">OE2</text>
<text x="171.5" y="120.3">1</text>
<text x="171.5" y="122.8">19</text>
<text x="270.8" y="120.3">35</text>
<text x="270.8" y="122.8">36</text>
<text x="270.8" y="125.4">37</text>
<text x="276.9" y="121.5">35</text>
<text x="276.9" y="124">36</text>
<text x="11.3" y="130.5">1-534236-9</text>
<text x="20.6" y="126.6">38</text>
<text x="153.5" y="128">ECE298_RS_74HCT541</text>
<text x="153.5" y="130.5">VCC = +5.0V</text>
<text x="193.3" y="131.4">10000pF</text>
<text x="222.1" y="130.1">ECE298_TERMINAL_VIA</text>
<text x="270.8" y="127.9">38</text>
<text x="276.9" y="126.6">37</text>
<text x="276.9" y="129.1">38</text>
<text x="153.5" y="133.1">GND = GND</text>
<text x="275.4" y="133.1">1-534236-9</text>
<text x="186.7" y="141.8">GND</text>
<text x="33.4" y="144.4">GND</text>
<text x="101.7" y="149.4">+5.0V</text>
<text x="82.6" y="155.9">19</text>
<text x="74.5" y="159.6">OE1</text>
<text x="74.5" y="157.1">OE2</text>
<text x="82.6" y="158.4">1</text>
<text x="118.2" y="157.1">GND</text>
<text x="147.5" y="160.9">3</text>
<text x="158.8" y="160.9">2</text>
<text x="182" y="160.9">11</text>
<text x="194.4" y="160.9">12</text>
<text x="60" y="166">12</text>
<text x="60.1" y="163.5">11</text>
<text x="66.1" y="167.2">Q6</text>
<text x="66.1" y="164.7">Q7</text>
<text x="76.1" y="167.2">D6</text>
<text x="76.1" y="164.7">D7</text>
<text x="82.6" y="166">8</text>
<text x="82.6" y="163.5">9</text>
<text x="108.2" y="164.4">10000pF</text>
<text x="139.3" y="163.6" transform="rotate(-90 139.3 163.6)">GND</text>
<text x="151" y="167.4">ECE298_RS_CMOS4050</text>
<text x="174.8" y="163.6" transform="rotate(-90 174.8 163.6)">GND</text>
<text x="186.5" y="167.4">ECE298_RS_CMOS4050</text>
<text x="3.9" y="173.5">BLUE</text>
<text x="11.5" y="173.6">4</text>
<text x="19.1" y="168.4">RGB Led</text>
<text x="29.1" y="172.4">80</text>
<text x="60" y="173.6">15</text>
<text x="60" y="171.1">14</text>
<text x="60" y="168.6">13</text>
<text x="66.1" y="172.3">Q4</text>
<text x="66.1" y="169.8">Q5</text>
<text x="76.1" y="172.3">D4</text>
<text x="76.1" y="169.8">D5</text>
<text x="82.6" y="173.6">5</text>
<text x="82.6" y="171.1">6</text>
<text x="82.6" y="168.6">7</text>
<text x="151" y="169.9">VDD = +3.3V</text>
<text x="151" y="172.4">VSS = GND</text>
<text x="186.5" y="169.9">VDD = +3.3V</text>
<text x="186.5" y="172.4">VSS = GND</text>
<text x="11.5" y="178.7">2</text>
<text x="11.5" y="176.2">3</text>
<text x="46.8" y="177.5">150</text>
<text x="60" y="178.7">17</text>
<text x="60" y="176.2">16</text>
<text x="66.1" y="179.9">Q1</text>
<text x="66.1" y="177.4">Q2</text>
<text x="66.1" y="174.8">Q3</text>
<text x="76.1" y="179.9">D1</text>
<text x="76.1" y="177.4">D2</text>
<text x="76.1" y="174.8">D3</text>
<text x="82.6" y="178.7">3</text>
<text x="82.6" y="176.2">4</text>
<text x="94" y="177.4">PA8</text>
<text x="94" y="179.9">PA12</text>
<text x="94" y="174.8">PA0</text>
<text x="101.7" y="174.8">GND</text>
<text x="3.9" y="183.7">GREEN</text>
<text x="3.9" y="181.1">RED</text>
<text x="11.5" y="181.3">1</text>
<text x="29.1" y="185.1">80</text>
<text x="60" y="181.3">18</text>
<text x="66.1" y="182.5">Q0</text>
<text x="76.1" y="182.5">D0</text>
<text x="82.6" y="181.3">2</text>
<text x="94" y="182.5">PA11</text>
<text x="-1" y="186.4">E</text>
<text x=".5" y="186.4">298_RS_4PINREC</text>
<text x="64.6" y="186.4">ECE298_RS_74HCT541</text>
<text x="64.6" y="188.9">VCC = +5.0V</text>
<text x="64.6" y="191.5">GND = GND</text>
<text x="139.3" y="189" transform="rotate(-90 139.3 189)">GND</text>
<text x="147.5" y="186.3">7</text>
<text x="158.8" y="186.3">6</text>
<text x="177.4" y="189" transform="rotate(-90 177.4 189)">GND</text>
<text x="184.4" y="186.3">14</text>
<text x="196.9" y="186.3">15</text>
<text x="151" y="192.8">ECE298_RS_CMOS4050</text>
<text x="151" y="195.3">VDD = +3.3V</text>
<text x="151" y="197.8">VSS = GND</text>
<text x="189.1" y="192.8">ECE298_RS_CMOS4050</text>
<text x="189.1" y="195.3">VDD = +3.3V</text>
<text x="189.1" y="197.8">VSS = GND</text>
</g>
</svg>
